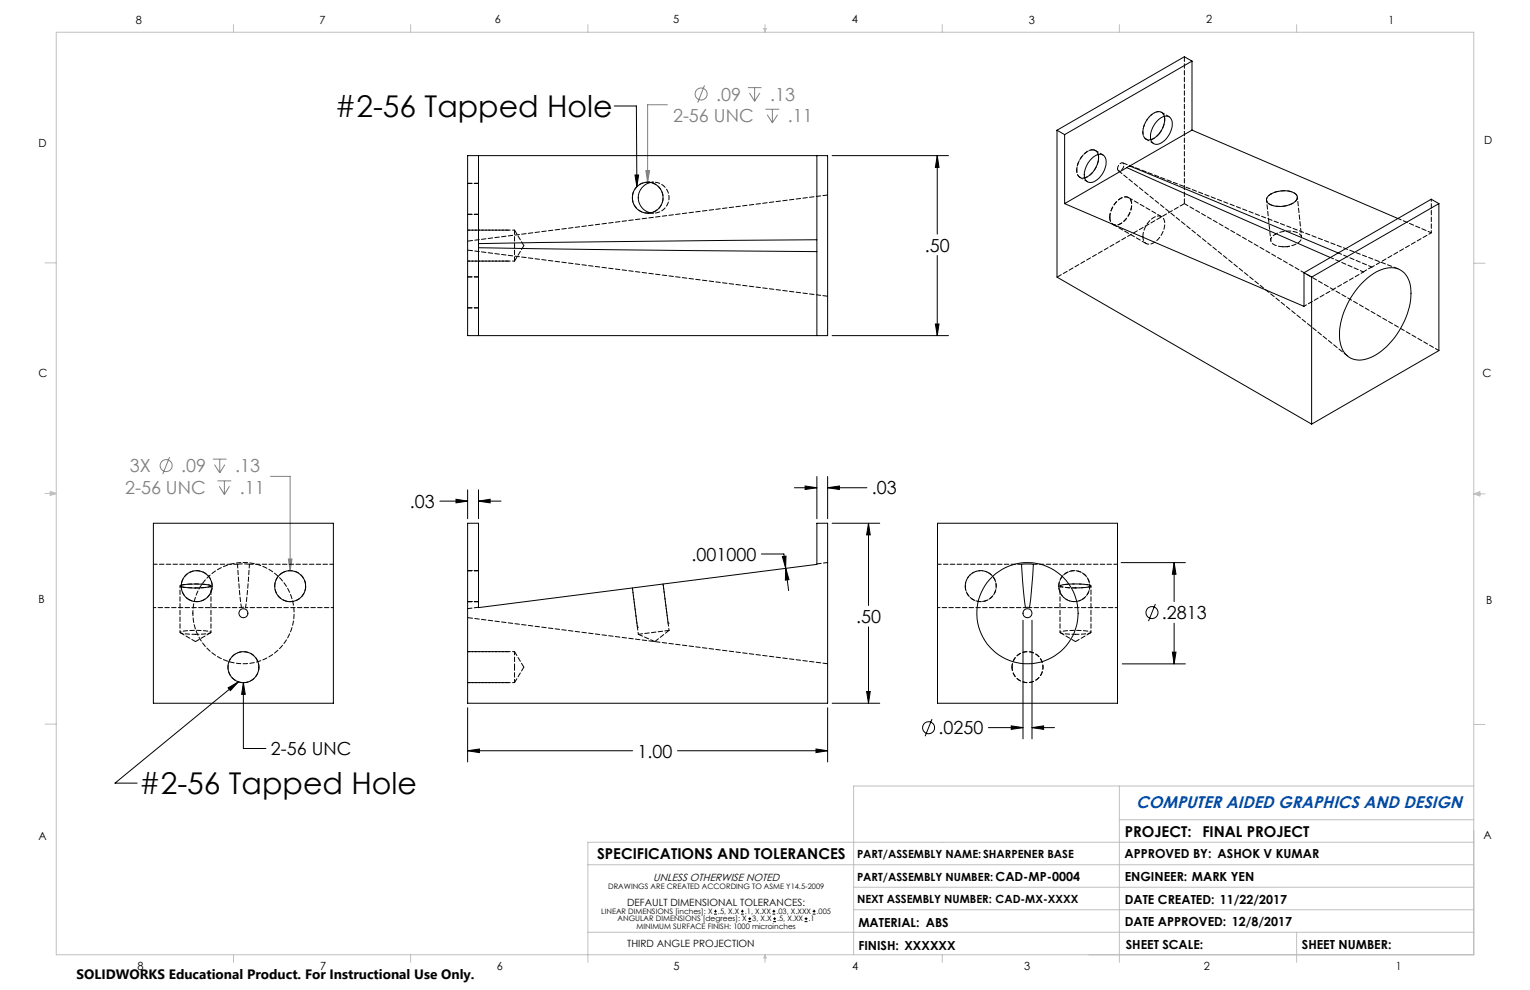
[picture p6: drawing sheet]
<svg xmlns="http://www.w3.org/2000/svg" width="432mm" height="279mm" viewBox="0 0 432 279" stroke-linecap="round" stroke-linejoin="round" font-family="sans-serif">
<g fill="none" stroke="#808080" stroke-width=".28">
<path d="M188.3 29.6h-5.5v21.8M198.8 24.1l-1.9 4.9M211.1 24.7h3.8M211.5 26.2l1.5 2.4M213 24.7v3.9M214.5 26.2l-1.5 2.4M216 30.8h3.9M216.5 32.4l1.5 2.3M218 30.8v3.9M219.4 32.4l-1.4 2.3M182.3 48.2h1l-.5 3.2zM47.9 129l-2 4.8"/>
<path d="M60.1 129.6h3.8M60.5 131.1l1.5 2.4M61.4 135.7h3.9M61.9 137.2l1.4 2.4M62 129.6v3.9M63.3 135.7v3.9M63.5 131.1l-1.5 2.4M64.8 137.2l-1.5 2.4M76.3 134.4h5.6v26.7M81.4 157.8h1l-.5 3.3z"/>
<circle cx="197.9" cy="26.5" r="1.7"/>
<circle cx="46.9" cy="131.4" r="1.69"/>
</g>
<g fill="none" stroke="#000" stroke-width=".28">
<path d="M173.4 29.9h6.2l.1 22.8M179.2 49.4h1l-.5 3.3zM234.8 43.9h32.9M264.5 43.9l.5 3.3h-1zM264.5 43.9v22.2M264.5 72.1v22.6M234.8 94.7h32.9M264 91.4h1l-.5 3.3zM132 138.3v8.1M135 138.3v8.1M224.2 137.7h6.3M227.2 137.2l3.3 .5-3.3 .4z"/>
<path d="M230.5 134.5v11.9M233.6 137.7l3.3-.5v.9zM233.6 134.5v11.9M233.6 137.7h11.1M124.1 141.4h7.9M128.7 140.9l3.3 .5-3.3 .5zM135 141.4l3.3-.5v1zM135 141.4h6.4M214.9 156.4h6.3l.5 3.9M220.8 157.1l1-.1-.1 3.3zM234.8 147.7h13.5M245.1 147.7l.5 3.3h-1z"/>
<path d="M245.1 147.7v23.2M316.4 158.8h18.1M331.4 158.8l.5 3.3h-1zM331.4 158.8v11M221.8 160.4l.9 3.2-1 .1zM221.8 160.4l.8 6.3M245.1 176.9v21.6M288.7 175v33.5M291.3 175v33.5M326.1 170.5l-2 4.8M331.4 175.9v11.5M64.4 194.1l2.9-1.7-2.3 2.5z"/>
<path d="M67.3 192.4l-34.8 28.6h6.2M68.7 192.7l.5 3.3h-1zM68.7 192.7v18.5h6.3M132 199.7v15.4M233.6 199.7v15.4M234.8 198.5h13.5M244.6 195.2h1l-.5 3.3zM316.7 187.4h17.8M330.9 184h1l-.5 3.4zM132 211.9l3.3-.5v1zM132 211.9h46.5M191.2 211.9h42.4"/>
<path d="M230.3 211.4l3.3 .5-3.3 .5zM263 203l-1.9 4.8M278.9 205.4h9.8M285.4 204.9l3.3 .5-3.3 .4zM291.3 205.4l3.2-.5v.9zM291.3 205.4h6.3M201.5 258h.8M201.5 257.2h.8M201.9 256.8v.8M209.1 258h.8M209.1 257.2h.8M209.5 256.8v.8"/>
<path d="M211.2 259.3h.8M211.6 258.9v.8M218 258h.8M218 257.2h.8M218.2 259.3h.8M218.4 256.8v.8M218.6 258.9v.8M227.1 259.3h.8M227.5 258.9v.8M229.3 258h.9M229.3 257.2h.9M229.8 256.8v.8"/>
<path d="M211.2 260.1h.8M218.2 260.1h.8M227.1 260.1h.8"/>
<circle cx="325.1" cy="172.9" r="1.69"/>
<circle cx="262.1" cy="205.4" r="1.69"/>
</g>
<path d="M182.8 60.1a4.4 4.4 0 0 1-3.8-6.4 4.4 4.4 0 0 1 7.5-.3 4.4 4.4 0 0 1-3.4 6.7h-.3M59.5 165.4l-.6 .3-1.5 .1h-4.5a2.22 2.22 0 0 1-2.1-.5l1.6-.4 3.1-.1 2.9 .2 1.1 .4M299.2 165.4l.6 .3 1.5 .1h4.5a2.22 2.22 0 0 0 2.1-.5l-1.6-.4-3.1-.1-2.9 .2-1.1 .4" fill="none" stroke="#000" stroke-width=".28" stroke-dasharray="1.3 .6" stroke-dashoffset=".3" stroke-linecap="butt"/>
<path d="M53.3 169.2a4.4 4.4 0 0 1 0-7.5 4.4 4.4 0 0 1 6.6 3.5 4.4 4.4 0 0 1-6.3 4.1l-.3-.1M79.7 161.6a4.4 4.4 0 0 1 6.6 3.7 4.4 4.4 0 0 1-6.4 4 4.4 4.4 0 0 1-.4-7.5l.2-.2M279 161.6a4.4 4.4 0 0 0-6.6 3.7 4.4 4.4 0 0 0 6.4 4 4.4 4.4 0 0 0 .4-7.5l-.2-.2M305.4 169.2a4.4 4.4 0 0 0 .1-7.5 4.4 4.4 0 0 0-6.7 3.5 4.4 4.4 0 0 0 6.3 4.1l.3-.1M73.1 188.3a4.4 4.4 0 0 1-6.5 3.8 4.4 4.4 0 0 1-.2-7.5 4.4 4.4 0 0 1 6.7 3.4v.3M285.6 188.3a4.4 4.4 0 0 0 6.5 3.8 4.4 4.4 0 0 0 .2-7.5 4.4 4.4 0 0 0-6.7 3.4v.3" fill="none" stroke="#000" stroke-width=".28" stroke-dasharray="1.3 .6" stroke-dashoffset=".2" stroke-linecap="butt"/>
<path d="M358.7 57.8a1.53 1.53 0 0 1-1.3-1.4 1.53 1.53 0 0 1 1.1-1.6 6.8 6.8 0 0 1 7.3 .1 1.71 1.71 0 0 1-1.2 2.6 7.8 7.8 0 0 1-5.9 .3" fill="none" stroke="#000" stroke-width=".28" stroke-dasharray="1.3 .6" stroke-dashoffset=".5" stroke-linecap="butt"/>
<path d="M327.2 37.7a5 5 0 0 0 1-5.7 2.58 2.58 0 0 0-3.7 .9 5.3 5.3 0 0 0-1.4 6.1 2.58 2.58 0 0 0 3.7-.9l.4-.4M308.5 42.3a5.8 5.8 0 0 0-4.6 5.3 1.99 1.99 0 0 0 .8 2.4 1.99 1.99 0 0 0 2.5-.3 5.9 5.9 0 0 0 2.5-6.7l-.5-.5-.7-.2M313.2 61.3a1.92 1.92 0 0 0 1 2.1 1.92 1.92 0 0 0 2.3-.4 6 6 0 0 0 2.5-6.7 2.24 2.24 0 0 0-3.5 .3 6.9 6.9 0 0 0-2.3 4.7" fill="none" stroke="#000" stroke-width=".28" stroke-dasharray="1.3 .6" stroke-dashoffset=".1" stroke-linecap="butt"/>
<g fill="none" stroke="#c0c0c0" stroke-width=".28">
<path d="M15.9 9.1h400v260.4h-400zM65.9 6.9v2.2M115.9 6.9v2.2M165.9 6.9v2.2M215.6 8h.6l-.3 1.1zM215.7 8l.2 1.1M215.9 6.9v2.2M216 8l-.1 1.1M265.9 6.9v2.2M315.9 6.9v2.2M365.9 6.9v2.2M12.7 74.2h3.2"/>
<path d="M415.9 74.3h3.2M12.7 139.3h3.2M14.2 139.1l1.7 .2M14.2 138.7l1.7 .6-1.7 .5zM15.9 139.3l-1.7 .3M415.9 139.4h3.2M415.9 139.4l1.8-.6v1.2zM415.9 139.4l1.8 .3M417.7 139.2l-1.8 .2M12.7 204.4h3.2M415.9 204.5h3.2M315.9 221.8v49.8"/>
<path d="M315.9 231.4h100M415.9 221.8h-175v47.7M415.9 237.7h-250v33.9M165.9 244.1h250M240.9 250.4h175M240.9 256.8h175M65.9 269.5v2.1M115.9 269.5v2.1M165.9 263.1h250M215.9 269.5v2.1M215.9 269.5l.3 .8h-.6zM265.9 269.5v2.1"/>
<path d="M365.9 263.1v8.5"/>
</g>
<path d="M132 64.9h11.2M132 73.7h11.2M178.5 165.9l1.4 11.1M187.1 164.8l1.5 11.1M132 183.9h11.2M132 192.6h11.2" fill="none" stroke="#000" stroke-width=".28" stroke-dasharray="1.3 .6" stroke-dashoffset="-.2"/>
<path d="M143.2 73.7h.1M143.2 64.9h.1M179.9 177h.1M188.6 175.9h.1M143.2 192.6h.1M143.2 183.9h.1" fill="none" stroke="#000" stroke-width=".28" stroke-dasharray="1.3 .6"/>
<path d="M132 51.8h3.1M132 78.1h3.1M132 60.5h3.1M132 86.9h3.1M132 161.1h3.1M132 169.8h3.1" fill="none" stroke="#000" stroke-width=".28" stroke-dasharray="1.3 .6" stroke-dashoffset=".1"/>
<path d="M132 211.9l3.3-.5v1zM230.3 211.4l3.3 .5-3.3 .5zM244.6 195.2h1l-.5 3.3zM245.1 147.7l.5 3.3h-1zM128.7 140.9l3.3 .5-3.3 .5zM135 141.4l3.3-.5v1zM227.2 137.2l3.3 .5-3.3 .4zM233.6 137.7l3.3-.5v.9zM220.8 157.1l1-.1-.1 3.3zM221.8 160.4l.9 3.2-1 .1zM68.7 192.7l-.5 3.3h1zM330.9 184h1l-.5 3.4zM331.4 158.8l.5 3.3h-1zM285.4 204.9l3.3 .5-3.3 .4zM291.3 205.4l3.2-.5v.9zM264 91.4h1l-.5 3.3zM264.5 43.9l.5 3.3h-1z" fill="#000"/>
<path d="M81.4 157.8l.5 3.3 .5-3.3zM182.3 48.2l.5 3.2 .5-3.2z" fill="#808080"/>
<path d="M64.4 194.1l2.9-1.7-2.3 2.5zM179.2 49.4h1l-.5 3.3z" fill="#000"/>
<g fill="none" stroke="#000" stroke-width=".28">
<path d="M336.4 17.3l-35.9 20.7M336.4 17.3v19.4M336.4 17.3l-2.1-1.3-36 20.8M298.3 36.8v41.4l71.9 41.5M298.3 36.8l2.2 1.2M300.5 38v19.5M326.8 33.9a2.57 2.57 0 0 1 3.5-.7 4.9 4.9 0 0 1-1 5.7 3 3 0 0 1-3.9 1.5 4.1 4.1 0 0 1 .3-5.1zM328.6 32.8a6.3 6.3 0 0 1-3.8 6.6M336.4 36.7l-17.6 10.1M336.4 36.7l58.1 25M132 43.9h101.6v50.8h-101.6zM135 43.9v50.8"/>
<path d="M183.6 51.5a4.4 4.4 0 0 0-3.5 4.3 4.4 4.4 0 0 0 3.5 4.3M230.5 43.9v50.8M300.5 57.5l67.5 29v-9.5M308.2 44.7a2.33 2.33 0 0 1 3.6-.4 5.7 5.7 0 0 1-2 6.3 2.17 2.17 0 0 1-3.5 0 5.9 5.9 0 0 1 1.9-5.9zM309.9 43.6a6.3 6.3 0 0 1-3.8 6.6M318 47.3l57.4 25.4M318 47.3l-17.5 10.2M318.8 46.8l-.8 .5M318.8 46.8l58.9 24.6M358 55.3a7.2 7.2 0 0 1 7.5-.7 1.48 1.48 0 0 1 .6 1.5 1.48 1.48 0 0 1-1 1.2 6.7 6.7 0 0 1-7.5-.2l-.2-.9zM406.1 57.5l-35.9 20.7M406.1 57.5l-2.2-1.3-35.9 20.8"/>
<path d="M406.1 57.5v41.5l-35.9 20.7M135 69.9l95.5 1.1M230.5 67.7l-95.5 1.1M368 77l2.2 1.2M370.2 78.2v41.5M384.5 79.8a11.4 11.4 0 0 1 9-4.2 6 6 0 0 1 4.7 6.3 21.6 21.6 0 0 1-11.4 19 5.6 5.6 0 0 1-8.6-4.3 20.6 20.6 0 0 1 5.6-16zM43.3 147.7h50.8v50.8h-50.8zM132 147.7h3v23.8l95.5-12.2v-11.6h3.1v50.8h-101.6zM264.6 147.7h50.8v50.8h-50.8zM288.3 159.3h3.3l-1.1 12.2h-1.1zM51.2 165.2a20.7 20.7 0 0 1 8.3 .1v.1a18.8 18.8 0 0 1-8.4 .2"/>
<circle cx="182.8" cy="55.8" r="4.4"/>
<circle cx="55.5" cy="165.4" r="4.4"/>
<circle cx="68.7" cy="173.1" r="1.28"/>
<circle cx="81.9" cy="165.4" r="4.4"/>
<circle cx="290" cy="173.1" r="14.3"/>
<circle cx="290" cy="173.1" r="1.28"/>
<circle cx="68.7" cy="188.3" r="4.4"/>
</g>
<path d="M51.2 165.1l-.4 .3 .3 .2M145.2 188.3v-4.4M145.2 192.6v-4.3" fill="none" stroke="#000" stroke-width=".28" stroke-dasharray="1.3 .6" stroke-dashoffset=".4"/>
<g fill="none" stroke="#000" stroke-width=".28" stroke-dasharray="1.3 .6" stroke-dashoffset=".1">
<path d="M135.1 51.8h-3.1M132 60.5h3.1M135.1 78.1h-3.1M145.2 73.7v-8.8M313.2 61.3a6.2 6.2 0 0 1 4.3-5.7 2.08 2.08 0 0 1 1.8 2.9 6 6 0 0 1-4.4 5 1.86 1.86 0 0 1-1.7-2.2M322.5 66.7a6.2 6.2 0 0 1 4.3-5.7 2.08 2.08 0 0 1 1.9 2.9 6 6 0 0 1-4.4 5 1.86 1.86 0 0 1-1.8-2.2M132 86.9h3.1M406.1 98.9l-71.8-41.4M233.6 158.8l-3 .3M50.9 178.6l4.3 2.5M132 169.8h3.1M135.1 161.1h-3.1"/>
<path d="M135.1 171.4l-3.1 .4M180.2 179l8.6-1.1M299.3 178.6l4.2 2.5M55.2 181.1l4.2-2.5M303.5 181.1l4.3-2.5"/>
</g>
<path d="M334.3 16v41.5M233.6 55l-101.6 13M315.6 48.2l64.8 52.3M334.3 57.5l-36 20.7M132 70.6l101.6 13M394.6 75.9l-77.7-29.9M70.4 159.2h-3.4M132 174.3l101.6 13" fill="none" stroke="#000" stroke-width=".28" stroke-dasharray="1.3 .6" stroke-dashoffset="-.1"/>
<path d="M324.8 39.4a1.8 1.8 0 0 1-2.3-2.1M306.1 50.2a1.8 1.8 0 0 1-2.2-2.2M403.9 56.2v9.5M132 73.7h13.2M145.2 64.9h-13.2M178.5 165.9l1.7 13.1M188.8 177.9l-1.7-13.1M132 192.6h13.2M145.2 183.9h-13.2" fill="none" stroke="#000" stroke-width=".28" stroke-dasharray="1.3 .6" stroke-dashoffset=".7"/>
<path d="M145.2 73.7l2.6-4.4M147.8 69.3l-2.6-4.4M314.1 63.3l9.4 5.4M327.8 61.2l-9.3-5.4M180.2 179l4.6 2.1M145.2 192.6l2.6-4.3M147.8 188.3l-2.6-4.4M184.8 181.1l4-3.2" fill="none" stroke="#000" stroke-width=".28" stroke-dasharray="1.3 .6"/>
<path d="M357.5 56.5l1.1 11.4M183.6 60.1a4.4 4.4 0 0 0 5.2-4.3 4.4 4.4 0 0 0-5.2-4.3M362 69.6l1.2 .1M363.2 69.7l1.2-.3M367.3 67l-1.2-11.4M43.3 171.5h24.8M68.1 171.5h1.2M69.3 171.5h24.8M289.4 171.5h-24.8M315.4 171.5h-24.8" fill="none" stroke="#000" stroke-width=".28" stroke-dasharray="1.3 .6" stroke-dashoffset=".6"/>
<path d="M384.8 76.8l2.4-1.4M387.2 75.4l-9.5-4M43.3 159.2h23.7M67 159.2l1.1 12.3M70.4 159.2h23.7M288.3 159.2h-23.7M315.4 159.2h-23.7M69.3 171.5l1.1-12.3" fill="none" stroke="#000" stroke-width=".28" stroke-dasharray="1.3 .6" stroke-dashoffset=".2"/>
<g fill="none" stroke="#000" stroke-width=".28" stroke-dasharray="1.3 .6" stroke-dashoffset=".3">
<path d="M322.5 37.3a6.2 6.2 0 0 1 4.3-5.8l1.1 .2 .7 1.1M323.4 39.3l2.2 1.2M330 32.9l-2.2-1.2M303.9 48a6.2 6.2 0 0 1 4.2-5.7l1.1 .2 .7 1.1M304.8 50l2.1 1.3M311.3 43.7l-2.1-1.2M315.4 47.6a1.31 1.31 0 0 1 1.7-1.5 1.55 1.55 0 0 1-1.4 2.1l-.3-.6M375.5 72.7l9.3 4.1M403.9 65.7l-9.4-4M55.2 179l2.3-.1a2.25 2.25 0 0 0 2-.5 19.2 19.2 0 0 0-8.7 0 4.3 4.3 0 0 0 3.2 .6h1.2M272.4 165.4a4.4 4.4 0 0 1 6.4-3.9 4.4 4.4 0 0 1 .5 7.5 4.4 4.4 0 0 1-6.8-3l-.1-.6M298.8 165.4a4.4 4.4 0 0 1 6.4-3.9 4.4 4.4 0 0 1 .5 7.5 4.4 4.4 0 0 1-6.8-3l-.1-.6"/>
<path d="M303.5 179l-2.3-.1a2.25 2.25 0 0 1-2-.5 19.2 19.2 0 0 1 8.7 0 4.3 4.3 0 0 1-3.2 .6h-1.2M303.5 165.9l-2.3-.1a2.25 2.25 0 0 1-2-.5 19.2 19.2 0 0 1 8.7 0 4.3 4.3 0 0 1-3.2 .6h-1.2M285.6 188.3a4.4 4.4 0 0 1 6.4-3.9 4.4 4.4 0 0 1 .5 7.4 4.4 4.4 0 0 1-6.8-2.9l-.1-.6"/>
</g>
<path d="M359.9 66.1a1.59 1.59 0 0 0-.8 2.6 6.7 6.7 0 0 0 8-1 1.5 1.5 0 0 0-1.1-2.1 7.8 7.8 0 0 0-6.1 .5M384.8 76.8l-16.8 9.6M403.9 65.7l-16.7 9.7M54.4 173a14.3 14.3 0 0 1 21.1-12.5 14.3 14.3 0 0 1 1 24.5 14.3 14.3 0 0 1-22-10.9l-.1-1.1" fill="none" stroke="#000" stroke-width=".28" stroke-dasharray="1.3 .6" stroke-dashoffset=".5"/>
<path d="M184.5 51.4h-1.7M182.8 60.1h1.7M50.8 165.4v13.1M59.5 178.5v-13.1M299.2 165.4v13.1M307.9 178.5v-13.1" fill="none" stroke="#000" stroke-width=".28" stroke-dasharray="1.3 .6" stroke-dashoffset=".8"/>
<g font-size="8.5">
<text x="94.5" y="33">#2-56 Tapped Hole</text>
<text x="39.3" y="224.1">#2-56 Tapped Hole</text>
</g>
<g font-size="5.1" fill="#808080">
<text x="202.1" y="28.4">.09</text>
<text x="217.4" y="28.4">.13</text>
<text x="189.9" y="34.5">2-56 UNC</text>
<text x="222.4" y="34.5">.11</text>
<text x="36.6" y="133.3">3X</text>
<text x="51.1" y="133.3">.09</text>
<text x="66.4" y="133.3">.13</text>
<text x="35.3" y="139.4">2-56 UNC</text>
<text x="67.7" y="139.4">.11</text>
</g>
<g font-size="5.1">
<text x="261" y="71">.50</text>
<text x="115.7" y="143.3">.03</text>
<text x="246.1" y="139.6">.03</text>
<text x="195.2" y="158.2">.001000</text>
<text x="241.6" y="175.8">.50</text>
<text x="327.9" y="174.7">.2813</text>
<text x="264.9" y="207.2">.0250</text>
<text x="76.5" y="213.1">2-56 UNC</text>
<text x="180" y="213.8">1.00</text>
</g>
<text font-size="4.7" fill="#024da8" x="320.6" y="228">COMPUTER AIDED GRAPHICS AND DESIGN</text>
<g font-size="4.2">
<text x="317.4" y="236.3">PROJECT:</text>
<text x="339.3" y="236.3">FINAL PROJECT</text>
<text x="168.5" y="242.4">SPECIFICATIONS AND TOLERANCES</text>
</g>
<text font-size="3.8" x="21.6" y="276.3">SOLIDWORKS Educational Product. For Instructional Use Only.</text>
<g font-size="3.5">
<text x="317.4" y="242.2">APPROVED BY: ASHOK V KUMAR</text>
<text x="317.4" y="248.5">ENGINEER: MARK YEN</text>
<text x="317.4" y="255.3">DATE CREATED: 11/22/2017</text>
<text x="242.3" y="261.6">MATERIAL: ABS</text>
<text x="317.4" y="261.4">DATE APPROVED: 12/8/2017</text>
<text x="242.3" y="268.1">FINISH: XXXXXX</text>
<text x="317.7" y="267.8">SHEET SCALE:</text>
<text x="367.4" y="267.8">SHEET NUMBER:</text>
</g>
<g font-size="3.2">
<text x="38.3" y="6.7">8</text>
<text x="90.2" y="6.7">7</text>
<text x="139.7" y="6.5">6</text>
<text x="190" y="6.5">5</text>
<text x="240.4" y="6.5">4</text>
<text x="290.4" y="6.7">3</text>
<text x="340.4" y="6.5">2</text>
<text x="391.9" y="6.7">1</text>
<text x="10.9" y="41.6">D</text>
<text x="418.9" y="40.7">D</text>
<text x="10.9" y="106.3">C</text>
<text x="418.4" y="106.4">C</text>
<text x="10.8" y="170.2">B</text>
<text x="419.4" y="170.6">B</text>
<text x="10.8" y="237.2">A</text>
<text x="418.6" y="236.8">A</text>
<text x="241.9" y="242.2">PART/ASSEMBLY NAME:SHARPENER BASE</text>
<text x="241.9" y="248.5">PART/ASSEMBLY NUMBER: CAD-MP-0004</text>
<text x="241.9" y="254.8">NEXT ASSEMBLY NUMBER: CAD-MX-XXXX</text>
<text x="38.8" y="273.8">8</text>
<text x="90.4" y="273.8">7</text>
<text x="140.2" y="273.8">6</text>
<text x="190.1" y="273.9">5</text>
<text x="240.5" y="273.8">4</text>
<text x="289" y="273.9">3</text>
<text x="339.8" y="273.9">2</text>
<text x="394" y="273.9">1</text>
</g>
<text font-size="2.9" x="184.4" y="248.6">UNLESS OTHERWISE NOTED</text>
<g font-size="2.8">
<text x="177" y="255.7">DEFAULT DIMENSIONAL TOLERANCES:</text>
<text x="177" y="267.1">THIRD ANGLE PROJECTION</text>
</g>
<g font-size="2.1">
<text x="171.6" y="250.9">DRAWINGS ARE CREATED ACCORDING TO ASME Y14.5-2009</text>
<text x="169.7" y="257.9">LINEAR DIMENSIONS [inches]: X</text>
<text x="202.6" y="257.9">.5, X.X</text>
<text x="210.2" y="257.9">.1, X.XX</text>
<text x="219.1" y="257.9">.03, X.XXX</text>
<text x="230.5" y="257.9">.005</text>
<text x="174.3" y="260.1">ANGULAR DIMENSIONS [degrees]: X</text>
<text x="179.7" y="262.2">MINIMUM SURFACE FINISH: 1000 microinches</text>
<text x="212.3" y="260.1">3, X.X</text>
<text x="219.3" y="260.1">.5, X.XX</text>
<text x="228.2" y="260.1">.1</text>
</g>
</svg>
